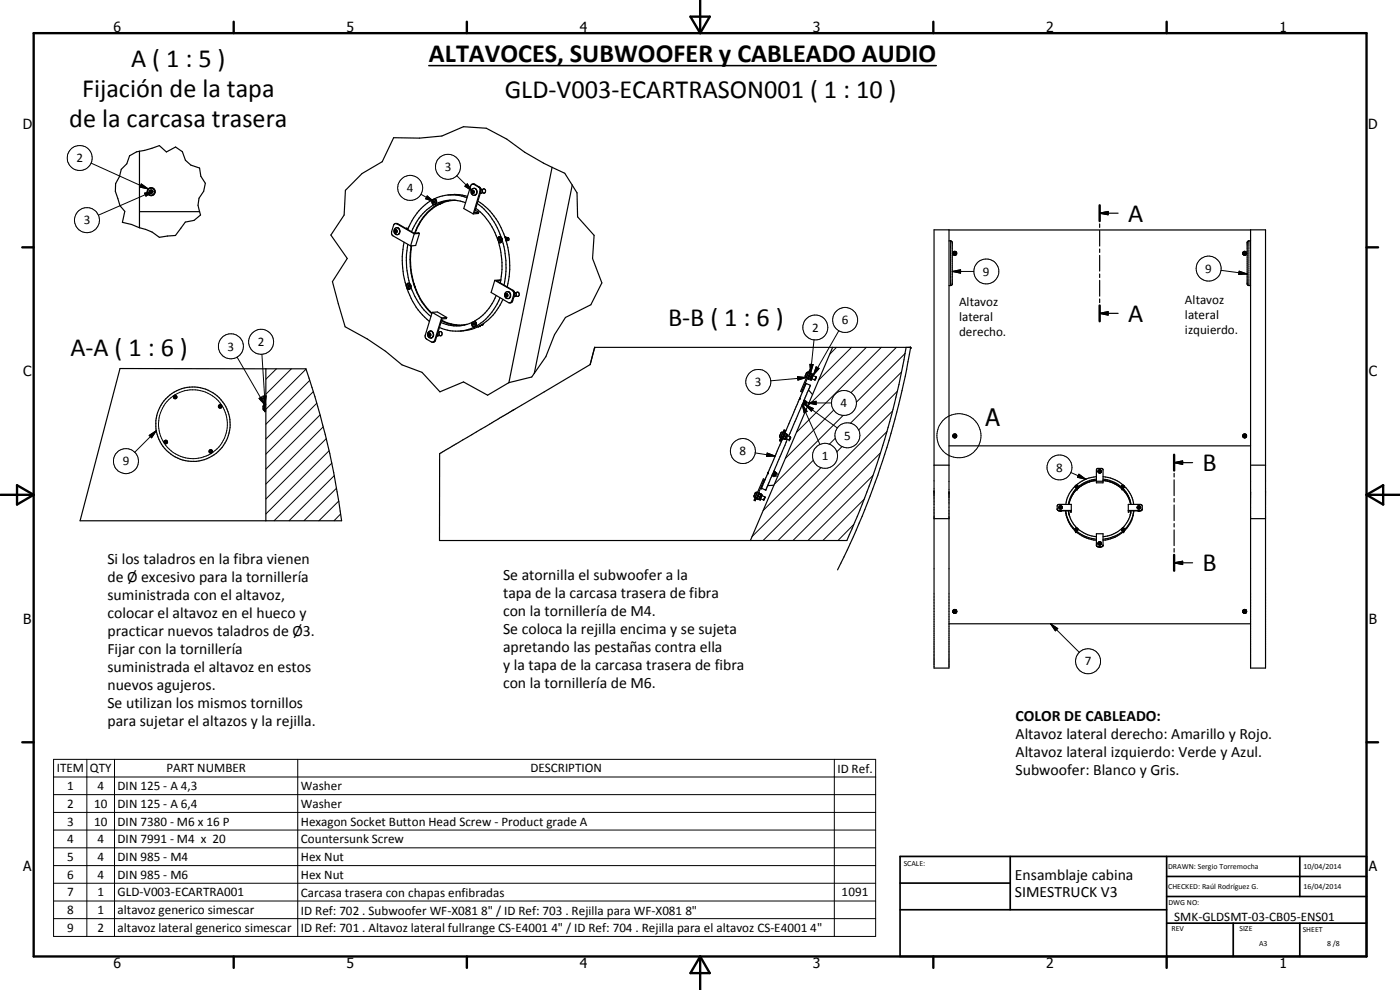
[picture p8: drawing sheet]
<svg xmlns="http://www.w3.org/2000/svg" width="420mm" height="297mm" viewBox="0 0 420 297" stroke-linecap="round" stroke-linejoin="round" font-family="sans-serif">
<g fill="none" stroke="#000" stroke-width=".35">
<path d="M41.9 45.4l1.5-.3 4.4-1.4 2.1 1.9 2.8-1.5 2 1.4 1 2.6 1.6 1.4 2.6 .9 .4 2.5 1.3 2.1-.5 2.4-1.4 2.1-.3 2.1 .5 1.9M41.9 45.4l-.9 .2-2.1 1.1-.9 2.4-1.6 1.7-.6 2.2-1.1 2.1-.1 2.3 1.4 4.3 1.5 1.7-.8 3.3 2.8 .7 2.4 .9M41.9 45.4v22.9M45 57.3l.4-.2 .4 .2v.4l-.4 .3-.4-.3zM129.8 59.9l-.2 .8 .3 .6 .3 .2M129.8 59.9a16.9 16.9 0 0 0-7.4 9M130.4 59.6a.87 .87 0 0 1 .6 .9 .87 .87 0 0 1-.6 .8M130.4 59.6l-.6 .3M130.4 59.8a.87 .87 0 0 1 .5 .9 .87 .87 0 0 1-.7 .8M134.6 58.5l3.4-.1 2.3 .5M140.2 59.4a12 12 0 0 0-9.8 .2M141.4 55.5l.8-.2 1.6 1 .3 .5-2.1 7.4-2.8-1.6z"/>
<path d="M141.6 57.7h.3M141.7 57.3l-.1 .4M141.7 57.3h.2M141.8 55.2l.7 .1 1.5 .9 .3 .6M141.9 57.7l.2 .3M141.9 57.3v.4M142 57.1l-.3 .2M142 57.1l.3 .3-.1 .5-.3 .1-.3-.3M142.1 57.2l-.2 .1M144.3 57.5l-.2 .5M144.3 56.8l.5 .3v.4l-.2 .5h-.4M144.3 56.8l-1.9 7 1.3-.1"/>
<path d="M144.7 57.1a.6 .6 0 0 1 1.1 0 .6 .6 0 0 1-.7 .9l-.3-.4M165.7 50.2l-8.2-4.5-5.4-4-6.1-3.2-6.9-.5-6.5 2.8-6.7 .6-7.8-.1-3.4 7.2-6 3.6-5 5-.4 7.4-4 6 4.9 7.1-4.4 6.9 3.8 13.5 6.7 3.7 5.4 3.7 4.9 4.1 6 2.2 5.4 5.9 7.1-3 7.2 4 6.4-3.8M165.7 50.2l3.8 1.8 2.2 3.5M165.7 50.2l-13 64.6M171.7 55.5l1.5 2.4 .1 7.2 5 5.5-.5 7 2.8 7.3-3.3 6.5-7.6 3.8-3.3 5.3-2.6 6.5-3.5 5M171.7 55.5l-11.4 56.5M41.9 63.5h18M59.9 63.5l.3 1-2 1.6-2.6 .5-2.9 4.1-4.9 .5-2.1-1.6-3.8-1.3M118.5 68.6a.96 .96 0 0 1 1.3 .1 .96 .96 0 0 1-.1 1.4 .96 .96 0 0 1-1.3-.1l-.2-.7zM118.7 67.1h.6l5 2.9 1.3-.2 .3 .2M118.7 67.1l-.6 .5-.6 2.1 .2 .8 5.5 3.3M118.7 69.3l.2 .5"/>
<path d="M118.7 69.3l-.3 .1M118.9 67.1l5.4 3M118.9 69l-.2 .3M118.9 69h-.3l-.2 .4M118.9 69l.3 .4-.2 .4h-.4l-.2-.4M121.3 72.7a26.6 26.6 0 0 0 .6 13.1M121.8 68.5l.7 .2M122.4 73.3a25.1 25.1 0 0 0 .6 11.8M123.4 73.8a25 25 0 0 0 .7 11.3M123.5 73.8a22.8 22.8 0 0 0 6.1 20.2M124.3 70.1l-1.1 3.7M125.9 70l-1.6 .1"/>
<path d="M125.9 70l-1.2 3.7-1.5 .1M130.2 60.5h.1M130.2 60.5v.2M130.2 61.5a15.9 15.9 0 0 0-6.7 8M130.2 60.7h.3M130.3 60.5l.1 .2M130.5 60.4l-.2 .1M130.5 60.4l.1 .3h-.4M130.5 60.4l-.3 .1M131 61.1l-.6 .2M131 61.1a.7 .7 0 0 0-.2-1.1 .7 .7 0 0 0-1 .5l.2 .6 .4 .2M131.6 61.4a15.5 15.5 0 0 0-7 8.5"/>
<path d="M131.6 61.3l-.1 .1M131.7 61.3l-.4 .1M132 61l-.4 .3M132.1 61l-.1 .1M132.3 60.9l-.4 .4M133 60.7l-.8 .3M133 60.6l-.1 .2h-.3M135.3 60.1a13.2 13.2 0 0 0-10.1 8.1l-.8 1.8M136.1 60.1l-2.3 .4-2.2 .9M136.5 60.1l3.2 .7M136.9 60.1l-2.8 .1-3.1 .9M142.6 63.1l1.1 .6"/>
<path d="M142.8 62.5a19.7 19.7 0 0 1 6.5 9.2M143.2 61a19.9 19.9 0 0 1 7.2 10.2M143.4 60.3a22.6 22.6 0 0 1 9.6 19.4l-.2 3.3-.6 3.1M143.7 63.7l-.1 .4-1.6 .1M149.3 71.7l.1 .2M149.6 72.4v.3M149.6 72.7a25.6 25.6 0 0 1 .5 12.2v-.1M149.8 71.8l.2-.2 .2 .5h-.4M149.8 71.8h.2M149.8 71.8v.3M150 71.8l.1 .3M150.1 71.2a.75 .75 0 0 1 .5 .8 .75 .75 0 0 1-.7 .6l-.3-.2"/>
<path d="M150.1 72.1h.1M150.1 72.1h-.3M150.1 71.7l-.1 .1M150.4 71.2a.63 .63 0 0 0-.7-.2 .63 .63 0 0 0-.4 .7M150.4 71.2l.3 .4M150.7 72.3l-.6 .4M150.7 72.3l-.4 .5-.7-.1M150.7 71.6v.5M150.7 71.7l-.4-.5a.69 .69 0 0 0-.8 .3 .69 .69 0 0 0 .1 .9M150.7 72v.3M150.7 72a26.6 26.6 0 0 1 .6 13.5M151.5 71l.2 .2"/>
<path d="M151.6 71.2l.2 .6M151.7 71.2l.1 .9h.2M151.7 71.1l.5 .3M151.8 71.2l.2 .1M152 71.3v.8M152 71.3l-.2 .1M152.2 71.3a.42 .42 0 0 1 .5 .4 .42 .42 0 0 1-.5 .4h.4M152.2 71.4l.1 .5-.4 .4 .1-.2M152.5 71.3h.1M152.5 71.3l-.4 .1M152.6 72.1h.1M280.3 69h4.5v131.4h-4.5z"/>
<path d="M284.8 69h90.5M284.8 72.3h.6l.4 .3v12.7l-.2 .3-.8 .1M286.4 75.8l.4 .1-.1 .3h-.2zM330 64l2.6-.5v.9zM330 61.6v4.7M330 67.2v1M330 69.1v4.7M330 74.7v1M330 76.6v4.7M330 64h5.6M373.2 75.6l.5-.1 .3 .2v.5l-.3 .3a.55 .55 0 0 1-.7-.5 .55 .55 0 0 1 .5-.6 .62 .62 0 0 1 .7 .6 .62 .62 0 0 1-.5 .6 .62 .62 0 0 1-.8-.4l.2-.6M373.3 75.9l.2-.1 .2 .3-.1 .1z"/>
<path d="M375.3 69h4.5v131.4h-4.5zM375.3 72.3h-.7l-.3 .3v12.7l.2 .3 .8 .1M121.9 85.8l.3 .8M122.2 86.6a20.7 20.7 0 0 0 6.7 9.8M122.5 85.8l.3-.1-.1 .5-.2-.1M122.5 85.8h.1M122.5 85.8v.3M122.6 85.8l.1 .3M122.7 86.1h.1M122.7 86.1h-.2M122.7 85.1l.1 .1M122.7 86.7h.1"/>
<path d="M122.8 85.7l-.2 .1M122.8 85.2a.83 .83 0 0 1 0 1.4M123 85.1l.2 .4M123 85.1l-.6-.1-.5 .8M123.2 85.5l.1 .1M123.2 85.5a.66 .66 0 0 0-1-.1 .66 .66 0 0 0 .1 1 .66 .66 0 0 0 1-.2v-.2M123.3 85.6v.5M123.3 85.6v.3M123.3 86.1a.65 .65 0 0 1-.4 .7 .65 .65 0 0 1-.7-.2M123.3 86.1a19.9 19.9 0 0 0 6 8.9M124.1 85l.1 .1M124.1 85.1a19.5 19.5 0 0 0 5.5 9"/>
<path d="M124.1 85.1l.3 .9M124.5 85.9l.1 .2M129.7 93.7l-2.1 7 .2 .8 1.7 1.1 .5 .1 .5-.6 2-6.7M129.7 93.7l1.6-.1 2.8 1.6M129.7 93.7l2.8 1.7M131.5 99.6l.3 .4-.1 .5-.6 .3M131.7 99.9l.2-.3 .4-.1a.72 .72 0 0 1 0 1.3l-.5-.3M132.5 96.2a11.9 11.9 0 0 0 6 1.5M132.5 96.1a11.4 11.4 0 0 0 7.5 1.2M134.1 95.2l-.1 .4-1.3 .1-2.1 6.6-.8 .4M134.1 95.2l-1.6 .2M141.7 96.7a1.1 1.1 0 0 0 .5 1.5"/>
<path d="M141.7 96.7a11.1 11.1 0 0 1-9.4 .1M142 96.6l-.3 .1M142.1 97.2l.2-.3 .2 .2v.3h-.4M142.1 97.2v.2M142.1 97.4h.2M142.2 98.2a12.4 12.4 0 0 1-10.3 .1M142.3 96.5h-.1M142.3 97.4l.1 .1M142.3 97.1v.3M142.3 97.1l-.2 .1M142.4 96.5l.5 .3M142.4 97l-.1 .1"/>
<path d="M142.4 96.4l-.1 .1M142.4 96.4a.86 .86 0 0 1 .6 .8 .86 .86 0 0 1-.6 .8M142.5 96.5a.75 .75 0 0 0-.8 .7 .75 .75 0 0 0 .6 .8M142.5 96.6a.8 .8 0 0 1 .4 .7 .8 .8 0 0 1-.6 .7M142.8 97.9l-.6 .3M142.9 96.9l-.1 1M143.8 97.8l-2.2 1-3.6 .6M143.8 97.8l-.2 .2M143.8 97.9h.1M144 97.7l-.6 .3M144 97.8h.1M144.5 97.5l-.5 .3"/>
<path d="M144.5 97.5h.4M145.1 97.1l-.2 .4h-.4M148.5 84.1l-1.1 3.7 5.4 3 .9-.2 .8-2.8M148.5 84.1l5.2 3 .4 .5 .1 .7-.6 2-.5 .5M148.5 84.1h1.8M148.9 88.6a15.5 15.5 0 0 1-6.5 7.8M150.1 89.3a17.2 17.2 0 0 1-7.3 8.6M150.3 84.2h-1.3l5 2.9 .5 .7M150.9 89.8a16.6 16.6 0 0 1-7.1 8M151.7 87.8a.86 .86 0 0 1 .9-.3 .86 .86 0 0 1 .6 .8v.6l-.3 .6a1.02 1.02 0 0 1-1.3-.3 1.02 1.02 0 0 1 .1-1.4zM151.7 88.3l.3-.2 .3 .2v.5l-.3 .3-.3-.3M151.7 88.3v.5"/>
<path d="M151.7 88.8h.3M152 88.3v.5M152 88.3h-.3M152 88.8l.2 .1M152.2 88.2l-.2 .1M154.5 87.8a.63 .63 0 0 1 .4 .7 .63 .63 0 0 1-.6 .5M154.8 88.1a.6 .6 0 0 1 1.1 0 .6 .6 0 0 1-.6 .8l-.4-.3M330 94l2.6-.5v1zM330 82.2v1.1M330 84.1v4.8M330 89.7v1.1M330 91.7v4.7"/>
<path d="M330 94h5.6M36 110.6l55.8 .1a236.5 236.5 0 0 1 10.7 45.6h-78.5zM52.4 118.9l.5 .1a.3 .3 0 0 1-.4 .4 .3 .3 0 0 1-.1-.5zM79.8 110.7v45.6M128.6 100.2l.3-.3 .3 .3v.4l-.3 .3-.3-.3M128.6 100.2v.4M128.6 100.6h.3M128.9 100.6l.2 .2M128.9 100.2v.4M128.9 100.2h-.3M129 100.1l-.1 .1M131.3 100.3l-.2 .6"/>
<path d="M160.3 112l-.7 1.1-6.9 1.7M239.8 119.9l-4.2 9.9M239.9 119.8l-.1 .1M240 119.8l-.2 .1M240 119.8h-.1M240.1 119.4v.1M240.1 119.5l-.1 .3M240.1 119.4l-.2 .4M240.1 119.5l-.1 .1M241.9 115.1l-1.8 4.3M241.9 115.1h.1M241.9 115.1l1.3 .5"/>
<path d="M242.6 117l1.3 1.4M242.6 113.5l.1 .1M242.7 111.8l.3-.8 .3 .1-2.6 6.2h.2M242.7 111.8l-2.4 5.6 .5 .2M242.7 111.8a1.01 1.01 0 0 0-1 .9l-.1 .3 .4 .3M242.7 113.6l.4 .1M243 112.8l-.3 .8M243 112.8l.4 .2M243.1 111.8l.2 .2-.8 1.7-.2-.1M243.2 115.6v.1M243.2 115.7l-1.9 4.4M243.2 113.6l-.1 .1"/>
<path d="M243.2 113.7h-.1M243.3 113.6l-.1 .1M243.4 112.1l-.4 .7M243.4 112.1h-.2M243.4 112.1l.3 .1M243.4 113l-.2 .6M243.6 113.6l.9 .4M243.7 112.2l-.3 .8M243.7 112.2l.1 .1M243.8 112.3v.1M243.8 112.4l-.5 1.2M243.8 112.4l.3 .1-.1 .2"/>
<path d="M244 112.7l-.4 1h-.4M244 112.7l.9 .4M244.5 114h.1M244.9 113.1l-.4 .9M244.9 113.1l.1 .1M245 113.2l-.5 .8M245 113.2h.1M249.9 104.2l-24.7 58M271.9 104.2a232.7 232.7 0 0 1-15.4 52.6l-2.3 5.4h-122.3v-26.1l45.2-26.7 1.4-5.2h94.8a236.5 236.5 0 0 1-21.9 66.8M49.5 132.5l.3-.2 .2 .4-.4 .2zM63 135.3l.4-.1a.28 .28 0 0 1 .1 .4 .28 .28 0 0 1-.4 .1 .28 .28 0 0 1-.1-.4zM65.9 121.8l.5 .1-.2 .3-.3-.1z"/>
<path d="M79.5 121.5h-.3l-.2 .4 .1 1.1 .4 .2M79.8 121.3h-.3v2h.3M234.3 132.2l.3 .1M234.3 129.9v.1M234.3 130l-.1 .3a.64 .64 0 0 0 .1 1.1M234.6 131.6l.3 .1M234.8 131.7l-4.3 10.1M234.9 131.5v.2M234.9 131.5l.1 .1M235 131.6h.1M235 131.6l.4 .1M235 129.8l-.4-.1-.3 .2"/>
<path d="M235.4 130.9l-.4 .7M235.4 129.8l.2 .1M235.4 130.9l.3 .1M235.4 131.7v.1M235.4 131.8h.1M235.5 130.1l-.6 1.4M235.5 130.1h.2M235.6 130l-.1 .1M235.6 129.9v.1M235.7 129.2l-1.4 3M235.7 129.2l-.4-.1-1.3 3 .3 .1M235.7 129.2h.2"/>
<path d="M235.7 130.1l-.3 .8M235.7 130.1l.3 .1M235.7 131l-.3 .7M236 131.6l-.1 .3-.4-.2M236 131.6l.8 .4M236 130.2l-.3 .8M236 130.2v.3M236.1 130.5l-.6 1.3M236.1 130.3l.3 .2-.1 .2M236.3 131.8l-4.6 10.8M236.3 130.7l-.3 .9M236.3 130.7l.9 .4"/>
<path d="M237.1 131.3l-.3 .7M237.2 131.1l-.4 .9M237.2 131.1v.3M241 121.2l.1 .1M241.1 121.3l.2 .1M241.3 120.8l-.2 .5M241.3 120.8l.2 .1M241.3 121.5h.1M241.3 120.1l-4.6 10.8M241.3 121.4v.1M241.4 120.3l-.6 1.1M241.4 120v.3"/>
<path d="M241.5 121.4h.3M241.5 121.4l-.1 .1M241.5 120.2l-.2 .6M241.5 120.2l-.1 .1M241.5 120.2l.3 .2M241.5 120.9l-.2 .5M241.7 120.6l-.2 .3M241.8 120.4l-.3 1M241.8 120.4v.1M241.8 121.4l.7 .3M241.8 120.5l.3 .1-.3 .8M241.8 120.5v.1"/>
<path d="M242.1 120.8l.6 .2M280.3 139.6h4.5M284.8 133.8h90.5M286.3 130.7h.5l-.1 .2h-.4zM287.1 130.6l-.3 .6h-.6M287.1 130.6l-.2-.3-.6-.1-.3 .4 .1 .5M352.4 138.8l2.5-.5v1zM352.4 136.4v4.8M352.4 138.8h5.5M373.3 130.7l.2-.1 .2 .3-.1 .1zM375.3 139.6h4.5M226.3 148.7h.1"/>
<path d="M226.3 148.7v.4l.3 .3M226.6 149.4l-.3 .7 .3 .1M226.6 150.2h.1M227.2 149.5l-.1 .2-.2-.1M227.3 149.5v.1M227.3 149.6l.4 .2M227.4 147.7a.88 .88 0 0 0-1.1 1M227.4 149.3l-.1 .3M227.6 148.9l-.4 .6M227.6 148.7l-.2 .4M227.6 148.9l.4 .2M227.7 148.7l-.1 .2"/>
<path d="M227.7 147.8l.2 .2M227.9 149.7l-.2 .1M227.9 148l-.3 .7M228 148l.4 .3M228 148v.1M228 148.1l-.3 .6M228 149.1l-.3 .7M228 148.1l.4 .2M228.3 149.6l-.1 .3-.3-.2M228.3 149.6l.8 .4M228.4 148.3l-.4 .8M228.4 148.3h.1"/>
<path d="M228.4 148.3l.1 .1M228.5 148.4l.3 .1-.5 1.1M228.5 148.4l-.6 1.3M228.7 148.7l.9 .4M229.5 144.2l-.2-.1-2.7 6.1M229.6 149.1l-.5 .9M229.6 149.1v.1M229.6 149.3l-.5 .7M229.6 149.2v.1M229.6 143.9l-.5-.2-2.5 5.7M229.8 147v.1M230.4 142.1l-1.9 4.4 1.3 .6"/>
<path d="M230.4 145.7l-.6 1.3M230.5 142l-.1 .1M230.5 142h.1M230.5 141.9v.1M230.5 141.9l-.1 .2M230.5 141.8v.1M230.6 141.8l-.1 .1M230.6 141.7l-.1 .2M231.7 142.6l-1.3 3.1M231.9 142.5l.1 .1M232 142.6l.2 .1M232.2 141.9l-.4 .8h-.1"/>
<path d="M232.2 142.1l-.2 .5M232.2 142.1l.2 .1M232.2 145.6l-1.8 .1M232.2 141.9v.2M232.3 141.3l.1 .1M232.3 141.6l-.1 .3M232.4 141.4l-.1 .2M232.4 141.4h.1M232.4 142.7h-.2M232.4 142.2l-.2 .5M232.4 141.5l-.1 .1M232.4 141.5l-.2 .4"/>
<path d="M232.4 141.5l.3 .1M232.7 141.6l-.3 .6M232.7 141.6v.2M232.7 141.8l-.3 .9M232.7 141.8l.4 .1-.4 .9-.3-.1M232.7 142.7l.7 .3M233 142.1l.6 .3M280.3 155.6h4.5M317.3 152.7l.1 .4 .4 .2h3.5v.4h.2v-2.4l-4 .1-.2 .4v1M317.3 152.9l.4 .3h3.8M318 153.3h.6M318.1 151.8h-.1"/>
<path d="M318.3 151.9l-.2 .3M318.3 151.9l.2 .4-.4-.1M318.3 152l-.2 .1M318.3 151.9v.1M318.3 152l.2 .1M318.4 151.8h.1M320.6 153.3l.3 1.3M320.7 153.3v.6M320.8 154.3v.1M320.9 154.5a8.6 8.6 0 0 0 2.3 3.9M322.7 145.9a8.9 8.9 0 0 0-2.8 5.4M322.7 145.9l.2 .5"/>
<path d="M322.7 146.2l.5 .2M322.7 145.8v.1M322.7 145.9l.4-.2 .4 .3M322.7 146.2l.2 .1M322.7 145.9v.3M322.7 158.9l.1 .1M322.8 159l-1.5-1.7a9.9 9.9 0 0 1-1.5-4 9.4 9.4 0 0 0 3.1 6.2M322.8 159l.1 .1M322.8 159.5l-.1-.2 .2 .2M322.8 159.5l.2 .1M322.9 159.5v.2M322.9 159.5l.1 .1"/>
<path d="M322.9 159.6l.3 .1M322.9 159.5a10.2 10.2 0 0 0 6.1 2.6M322.9 159.5v.1M322.9 145.6l.5 .1 .1 .4M322.9 159.2h.2M322.9 145.6l-.2 .2M322.9 159.2a10.6 10.6 0 0 0 6.1 2.6M322.9 146.3h.3M322.9 159.1h.3M322.9 159.1l.2 .1M323 146.9h.1M323 159.6h.1"/>
<path d="M323 145.9v.2l.2-.1M323 146h.1M323 145.9v.1M323 158.7h.1M323 158.7v.2l.2-.2M323 158.7v.1M323 158.7h.2M323.2 158.4l.1 .1M323.2 158.4l-.5 .1v.4M323.2 158.7v.1M323.2 145.9l-.2 .1M323.2 145.9v.1"/>
<path d="M323.2 158.7h.1M323.2 146.3a8.9 8.9 0 0 0-2.5 5 8.8 8.8 0 0 1 2.6-4.6M323.2 159.1l-.1 .1M323.3 146.7v.1M323.3 146.7h-.1M323.3 146.7l-.1 .1M323.4 146.3h-.5M323.4 159l-.2 .1M323.4 158.6l.1 .1M323.4 146.2l-.2 .1M323.4 159h.1M323.4 146.6l-.1 .1"/>
<path d="M323.5 158.8l-.1-.3h-.6l-.1 .5 .2 .2M323.5 146.2l-.1 .1M323.5 146l-.1 .2M323.5 146l-.1 .3M323.5 158.8h.1M323.5 158.8l-.1 .2M323.5 146.4v.2M323.5 158.7l-.1 .4-.3 .1M323.5 146.1v.1M323.5 158.7a10.4 10.4 0 0 0 5.5 2.3M329 143a10.5 10.5 0 0 0-6.1 2.6M329 143.8a10 10 0 0 0-5.5 2.3"/>
<path d="M329 144.1a9.6 9.6 0 0 0-5.7 2.6M329 144.4h2M329 144.2a9.1 9.1 0 0 0-8.2 7.1M329.1 140.7l1.6-.2 .3 .3v4.1h-2zM330 141.1l-.1 .4h.2l.1-.3M330 141.1l.2 .1M330 141.2l-.2 .2M330 141.1v.1M330 141.2l.2 .1M330.2 141.2v.2M331 143a10.6 10.6 0 0 1 6.1 2.6M331 143.8a10 10 0 0 1 5.5 2.3"/>
<path d="M331 144.1l2.8 .7M331 144.2l2.8 .6M333.8 144.8a9.5 9.5 0 0 1 5.4 5.9M333.8 144.8l.7 .3a7.8 7.8 0 0 1 3.2 2.6M336.5 158.7l.2 .4 .4 .1M336.5 146.1l.3 .2M336.5 158.7a10.4 10.4 0 0 1-5.5 2.3M336.5 146.4l.4 .4M336.6 146.4v.2M336.6 158.9l.1 .1M336.7 158.6l-.2 .1M336.7 159l.1 .1"/>
<path d="M336.8 146.7h.1M336.8 146.7v.1M336.8 146.3l.1 .1M336.8 158.5l-.2 .2 .1 .3M336.8 159.1h.3M336.8 158.5h.5l.1 .3M336.9 158.4l.4 .1 .1 .4M336.9 146.4l1.7 2.3 .7 2M336.9 145.9v.2l.2-.1M336.9 146h.1M336.9 145.9v.1M336.9 158.7h.1"/>
<path d="M336.9 158.7h.2M336.9 158.7v.2l.2-.1M336.9 158.7v.1M337 146.9h.1M337.1 145.9l-.2 .1M337.1 145.9v.1M337.1 158.7v.1M337.1 159.6h-.1M337.1 159.6h.1M337.1 159.7h-.2M337.1 145.6a9.1 9.1 0 0 1 3.1 5.7M337.1 145.6l-.4 .1-.2 .4"/>
<path d="M337.1 159.2a10.6 10.6 0 0 1-6.1 2.6M337.2 159.6h-.1M337.2 159.5a10.2 10.2 0 0 1-6.2 2.6M337.2 159.5l.2-.2-.1 .2M337.2 159.5l-.1 .2M337.2 159.6l-.1 .1M337.3 159l-.2 .1M337.3 159.5l-.2 .1M337.3 159.5l-.1 .1M337.3 146.2l-.5 .1M337.3 158.9v.1M337.4 146l-.6-.3-.2 .2 .2 .4"/>
<path d="M337.4 146l-.1 .2M337.4 158.8h.1M337.4 158.8l-.1 .2M337.4 145.9l-.1 .4-.4 .1M337.4 158.9l-.3 .3M338.1 148.3l.9 1.8 .3 1.2M338.6 151.3l4 .1 .2 .4v1.2l-.5 .3h-3.5v.4h-.2zM339.2 154.3v.1M339.2 150.7l.2 .6M339.3 150.7l.1 .6M339.4 153.3l-.2 1.3M339.4 153.3a8.2 8.2 0 0 1-2.6 5.2"/>
<path d="M340 154.6l-1.2 2.7-1.4 1.6M340.1 154.6a8.9 8.9 0 0 1-2.9 4.9M340.2 154l.1-.7-.3 1.3M341.5 153.3h.6M341.7 151.9v.4l.3-.2-.1-.2M341.7 151.9h.2M341.7 152l.2 .1M341.7 151.9v.1M341.7 152l-.1 .1M341.9 152.1h.1M341.9 151.9v.2M342 152.1v.1"/>
<path d="M342.8 152.7l-.3 .5h-3.9M352.4 142v1.1M352.4 144v4.7M352.4 149.6v1M352.4 151.5v4.7M352.4 157.1v1M352.4 159v4.7M375.3 155.6h4.5M329 163.6v-3.5h2v3.6l-.5 .4-1.4-.2M329 163.6l.1 .3M329 163.5l.1 .2M329.8 164.1l.2 .2 .4-.2"/>
<path d="M329.9 162.7l-.1 .2M329.9 162.7l.2 .1M329.9 162.8l-.1 .2M329.9 162.7v.1M329.9 162.8l.2 .1M330.1 162.8v.3l-.3-.2M330.1 162.8v.1M330.1 162.9h.1M330.2 162.9v.1M331 163.7l-.5 .3-1.4-.2M352.4 168.9l2.5-.5v1zM352.4 164.6v1.1"/>
<path d="M352.4 166.5v4.7M352.4 168.9h5.5M284.8 187.2h90.5M286 183.4l.3 .6 .6-.1 .2-.4M286.2 183l-.2 .3 .1 .5M286.2 183l-.2 .6 .4 .3 .6-.2v-.6M286.3 182.9l-.1 .1M286.4 183.3h-.1M286.4 183.1l-.1 .2M286.4 183.1v.1M286.4 183.2h.3M286.5 182.9h-.2"/>
<path d="M286.7 182.9h-.4M286.7 182.9l.3 .1M286.7 182.9l.3 .2M286.7 183.1h-.3M286.7 183.1v.4l-.4-.2M286.7 183.1v.1M286.7 183.2l.1 .1M287 183l.1 .7-.3 .2h-.6M372.9 183.6l.6 .4 .5-.2M373.2 183l-.3 .6 .5 .4 .5-.1 .2-.5M373.2 183h.7M373.5 182.9l-.3 .1"/>
<path d="M373.5 183l.2 .2M373.5 183l-.2 .4h.4M373.5 183.2l-.2 .1M373.5 183v.2M373.5 183.2l.2 .1M373.7 182.9l.2 .1M373.7 183.2v.2M373.7 183.2v.1M373.7 183.3v.1M373.9 183l.1 .6-.3 .3-.6-.2v-.6M373.9 183l.1 .1M374 183.1l.1 .3"/>
<path d="M374.1 183.4v.1"/>
<circle cx="45.3" cy="57.5" r="1.06"/>
<circle cx="45.4" cy="57.5" r="1.19"/>
<circle cx="142.2" cy="57.5" r=".99"/>
<circle cx="286.5" cy="76" r=".6"/>
<circle cx="286.6" cy="76" r=".53"/>
<circle cx="52.6" cy="119.1" r=".52"/>
<circle cx="129.2" cy="100.3" r="1"/>
<circle cx="49.7" cy="132.6" r=".52"/>
<circle cx="57.9" cy="127.3" r="11.2"/>
<circle cx="63.3" cy="135.4" r=".53"/>
<circle cx="66.1" cy="122" r=".52"/>
<circle cx="286.6" cy="130.8" r=".58"/>
<circle cx="373.5" cy="130.8" r=".59"/>
<circle cx="373.5" cy="130.8" r=".53"/>
<circle cx="318.3" cy="152.2" r=".51"/>
<circle cx="330" cy="141.4" r=".53"/>
<circle cx="341.8" cy="152.2" r=".52"/>
<circle cx="330" cy="163" r=".52"/>
</g>
<g fill="#000">
<circle cx="132.2" cy="61" r=".18"/>
<circle cx="151.8" cy="71.4" r=".18"/>
<circle cx="151.8" cy="71.2" r=".18"/>
<circle cx="144.2" cy="97.7" r=".18"/>
<circle cx="178.5" cy="104.2" r=".18"/>
<circle cx="240.1" cy="119.5" r=".18"/>
<circle cx="242" cy="111.9" r=".18"/>
<circle cx="242.6" cy="113.6" r=".18"/>
<circle cx="243.2" cy="113.8" r=".18"/>
<circle cx="243.2" cy="113.7" r=".18"/>
<circle cx="243.3" cy="112" r=".18"/>
<circle cx="243.5" cy="113.8" r=".18"/>
<circle cx="243.8" cy="112.3" r=".18"/>
<circle cx="273.3" cy="104.2" r=".18"/>
<circle cx="79.5" cy="121.3" r=".18"/>
<circle cx="79.5" cy="123.3" r=".18"/>
<circle cx="234" cy="132.1" r=".18"/>
<circle cx="234" cy="130.7" r=".18"/>
<circle cx="234.3" cy="132.2" r=".18"/>
<circle cx="234.9" cy="131.7" r=".18"/>
<circle cx="235" cy="131.6" r=".18"/>
<circle cx="235.6" cy="130" r=".18"/>
<circle cx="236.1" cy="130.3" r=".18"/>
<circle cx="236.8" cy="132" r=".18"/>
<circle cx="237.2" cy="131.1" r=".18"/>
<circle cx="237.3" cy="131.2" r=".18"/>
<circle cx="241" cy="121.3" r=".18"/>
<circle cx="241.5" cy="120.2" r=".18"/>
<circle cx="226.6" cy="148" r=".18"/>
<circle cx="227.3" cy="149.6" r=".18"/>
<circle cx="227.9" cy="149.7" r=".18"/>
<circle cx="227.9" cy="148.1" r=".18"/>
<circle cx="228.2" cy="149.9" r=".18"/>
<circle cx="228.4" cy="148.3" r=".18"/>
<circle cx="228.5" cy="146.5" r=".18"/>
<circle cx="230.5" cy="142" r=".18"/>
<circle cx="231.9" cy="142.6" r=".18"/>
<circle cx="232.2" cy="142.7" r=".18"/>
<circle cx="232.4" cy="142.7" r=".18"/>
<circle cx="232.4" cy="141.5" r=".18"/>
<circle cx="232.7" cy="141.6" r=".18"/>
<circle cx="322.9" cy="159.6" r=".18"/>
<circle cx="323.3" cy="146.7" r=".18"/>
<circle cx="336.8" cy="146.7" r=".18"/>
<circle cx="337.2" cy="159.6" r=".18"/>
<circle cx="329.5" cy="163.1" r=".18"/>
<circle cx="330.6" cy="163.1" r=".18"/>
</g>
<g fill="none" stroke="#000" stroke-width=".3">
<path d="M27.3 48.9l17.2 7.8M42.4 55.2l2.1 1.5-2.5-.6zM43.4 58l2.5-.6-2.1 1.4zM45.9 57.4l-16.4 7.2M126.4 58.3l3.8 2.2M128.2 58.8l2 1.7-2.4-.9zM137.1 52.7l4.6 4.6M139.5 55.9l.7-.7 1.5 2.1zM140.2 55.2l1.5 2.1-2.2-1.4zM141.8 57.1a.48 .48 0 0 1 .6 .5 .48 .48 0 0 1-.8 .2zM142.2 55.3h.3M142.2 56.5a1.07 1.07 0 0 1 .9 1 1.07 1.07 0 0 1-.7 1.1"/>
<path d="M143.6 56.1h.3M144 57.4h.3M119 68.3a1.07 1.07 0 0 1 .9 1 1.07 1.07 0 0 1-.7 1.1M119.3 67.1h-.2M285.3 72.3v13.4M373.3 75.9l.4-.1 .1 .3-.3 .1zM374.8 72.3v13.4M129.1 99.3a1.1 1.1 0 0 1 .9 1 1.1 1.1 0 0 1-.7 1.1M152.3 87.5a1.09 1.09 0 0 1 .8 1 1.09 1.09 0 0 1-.6 1.1M153.7 87.1h.3M153.9 90.3h-.3M154.2 88.4h.2"/>
<path d="M251.7 99.2l-7.6 13.3M285.8 81.4l2.5-.5v1.1zM285.8 81.4h6.5M366.4 81.1l7.9 1.1M371.9 81.4l2.4 .8-2.5 .1zM71.2 107.1l7.2 12.7M77.8 119.5l.8-.5 .8 2.5zM78.4 119.1l-.6 .4 .7 .9M78.6 106.3l.8 13.2M78.9 118.9l1-.1-.4 2.5zM78.9 119l1-.2-.2 1.2M83 110.7l-3.2 3.1"/>
<path d="M87.4 110.7l-7.6 7.6M91.9 110.7l-12.1 12.1M93 114.1l-13.2 13.2M94 117.5l-14.2 14.2M130.7 102.1h-.2M239.3 113l2.6 .3-2.4 .7zM241.9 113.3h.1M241.9 113.3l-10.6 1M242.6 111.7l-.7 1.6M242.7 111.8l.3 .1M243.1 109.3l.9 .1-.7 2.4zM244.3 102l-1 9.8"/>
<path d="M244.9 110.1l.9 .5-1.7 1.9zM251 104.2l-1.9 2M255.6 104.2l-9.9 9.8M260 104.2l-17.6 17.7M264.5 104.2l-25.5 25.5M269 104.2l-13.6 13.6M269.3 117.4l-11.6 11.6M270.5 111.6l-15.3 15.4M271.6 106.1l-14.6 14.6M44.8 130.6l2.1-1.4-1.4 2.2zM46.9 129.2l-6.5 6.5M79.2 121.2l.2 .3"/>
<path d="M79.3 121.2l.1 .3M79.4 123.2h.1M79.4 121.5h.1M79.4 121.5v1.7M79.5 121.2v.1M95.1 121l-15.3 15.3M96 124.5l-16.2 16.3M97 128.1l-17.2 17.1M97.9 131.6l-18.1 18.1M98.8 135.3l-19 18.9M99.6 139l-17.4 17.3M226.6 135.9l6 .9"/>
<path d="M230.2 135.9l2.4 .9-2.5 .1zM234.2 131.3h.1M234.3 131.3l.3 .1M234.9 129.7h.1M234.9 129.7l-.7 1.6M235 129.8l.3 .1M240.8 121.4l1.4 2-.9 .5zM240.8 121.4l5.3 11.9M240.8 121.4l.5 2.5 .9-.5-.5-.7M240.8 121.4l.6 .8M241.8 121.5l2.3 1.1-.6 .8zM242 121.6l.6 .3"/>
<path d="M242 121.7l9.3 6.7M242.1 121.8l1.4 1.6 .6-.8-1.5-.7M242.5 120.9l2.4-.5v1zM242.6 120.9l2.3-.5v1l-2.2-.5M242.6 120.9h6.9M244.1 138.1l-15.1 15.1M249.5 120.9a3.7 3.7 0 0 1 3.9-3.7 3.7 3.7 0 0 1 3.6 3.8 3.7 3.7 0 0 1-3.9 3.6M249.5 120.9a3.7 3.7 0 0 0 3.6 3.7M250.2 123l-14.5 14.5M250.7 131.5l-1.8 1.8M250.7 131.5l.9 1.7 1.1 .8M251.3 128.4a3.7 3.7 0 0 1 5-1 3.7 3.7 0 0 1 1.3 5 3.7 3.7 0 0 1-4.9 1.6"/>
<path d="M251.3 128.4l-.6 1.3v1.8M252.7 134l-1.5 1.6M253.1 124.6l-20.7 20.7M264.2 135.9l-26.2 26.3M266.2 129.5l-32.7 32.7M267.9 123.3l-38.9 38.9M286.4 130.6h.4l-.1 .5-.4-.1zM373.3 130.7l.4-.1 .1 .3-.3 .2zM100.3 142.7l-13.6 13.6M101 146.5l-9.8 9.8M101.6 150.4l-5.9 5.9M102.2 154.2l-2 2.1"/>
<path d="M226.6 149.4l.4 .1M227.2 147.7l-.7 1.6M227.2 147.7h.1M246.4 140.3l-20.7 20.7M256.2 157.4l-4.7 4.8M259.4 149.8l-12.4 12.4M262 142.7l-19.5 19.5M317.8 152.2l.3 .5h.5l.2-.5M317.8 153.2v.1M318.1 152l.1-.1a.25 .25 0 0 1 .3 .2 .25 .25 0 0 1-.2 .3l-.2-.1zM321.4 141.8l4.5 2M323.8 142.3l2.1 1.5-2.5-.6z"/>
<path d="M329.5 141.4l.4 .5 .6-.2 .1-.3M329.9 141.1l.4 .1v.3l-.5-.1zM341.3 152.2l.3 .5h.5l.2-.5M342.3 153.2v.1M329.5 163.1a.53 .53 0 0 0 .5 .4 .53 .53 0 0 0 .6-.4M329.6 164v.1M329.8 162.8a.26 .26 0 0 1 .4-.1 .26 .26 0 0 1 .1 .4 .26 .26 0 0 1-.4 .1zM330.5 164v.1M286 183.4l.5 .5 .6-.5M286.3 183.2l.3-.2 .2 .4-.3 .1zM315.3 187.2l2.1 1.4-.7 .7zM315.3 187.2l8.6 8.5"/>
<path d="M373 183.4l.5 .5 .5-.5M373.3 183.1l.4-.1v.4l-.3 .1zM16.1 227.8h246.7v53.2h-246.7zM16.1 233.1h246.7M16.1 238.4h246.7M26.1 227.8v53.2M34.4 227.8v53.2M89.4 227.8v53.2M250.4 227.8v53.2M16.1 243.8h246.7M16.1 249h246.7M16.1 254.4h246.7"/>
<path d="M16.1 259.7h246.7M16.1 265h246.7M16.1 270.3h246.7M16.1 275.6h246.7"/>
<circle cx="23.9" cy="47.4" r="3.8"/>
<circle cx="45.4" cy="57.5" r=".53"/>
<circle cx="123.1" cy="56.4" r="3.7"/>
<circle cx="134.4" cy="50.1" r="3.8"/>
<circle cx="26.1" cy="66.1" r="3.7"/>
<circle cx="118.8" cy="69.4" r=".46"/>
<circle cx="286.5" cy="76" r=".28"/>
<circle cx="152" cy="88.6" r=".5"/>
<circle cx="244.7" cy="98.3" r="3.8"/>
<circle cx="253.6" cy="96" r="3.8"/>
<circle cx="296" cy="81.5" r="3.7"/>
<circle cx="362.7" cy="80.6" r="3.8"/>
<circle cx="69.3" cy="103.9" r="3.8"/>
<circle cx="78.4" cy="102.6" r="3.7"/>
<circle cx="128.9" cy="100.3" r=".48"/>
<circle cx="227.6" cy="114.6" r="3.8"/>
<circle cx="37.8" cy="138.3" r="3.7"/>
<circle cx="57.9" cy="127.3" r="10.3"/>
<circle cx="222.9" cy="135.3" r="3.7"/>
<circle cx="247.6" cy="136.8" r="3.7"/>
<circle cx="287.8" cy="130.7" r="6.6"/>
<circle cx="318" cy="140.2" r="3.7"/>
<circle cx="341.8" cy="152.1" r=".26"/>
<circle cx="326.5" cy="198.4" r="3.8"/>
</g>
<g fill="none" stroke="#000" stroke-width=".71">
<path d="M10.1 9.9h400v277.1h-400zM70.1 6.5v3.4M140.1 6.5v3.4M207.2 5h5.8l-2.9 4.9zM210.1 0v9.9M280.1 6.5v3.4M350.1 6.5v3.4M6.7 74.2h3.4M330 61.6v4.7M410.1 74.2h3.5M330 91.7v4.7M352.4 136.4v4.8"/>
<path d="M.1 148.5h10M5.1 145.6l5 2.9-5 2.9zM410.1 148.5h10M410.1 148.5l5-2.9v5.8zM352.4 166.5v4.7M6.7 222.7h3.4M410.1 222.7h3.5M70.1 287v3.4M140.1 287v3.4M210.1 287v10M210.1 287l2.9 5h-5.8zM280.1 287v3.4"/>
<path d="M350.1 287v3.4"/>
</g>
<path d="M270.1 257h140v30h-140zM303.2 257v16M350.1 257v30M390.1 257v12M270.1 265h33.1M270.1 273h80M350.1 277h60M350.1 269h60M350.1 263h60M370.1 277v10M390.1 277v10" fill="none" stroke="#000" stroke-width=".51"/>
<g fill="#000">
<path d="M42.4 55.2l2.1 1.5-2.5-.6zM43.4 58l2.5-.6-2.1 1.4zM128.2 58.8l2 1.7-2.4-.9zM140.2 55.2l1.5 2.1-2.2-1.4zM330 64l2.6-.5v.9zM285.8 81.4l2.5-.5v1.1zM330 94l2.6-.5v1zM371.9 81.4l2.4 .8-2.5 .1zM77.8 119.5l.8-.5 .8 2.5zM78.9 118.9l1-.1-.4 2.5zM239.3 113l2.6 .3-2.4 .7zM243.1 109.3l.9 .1-.7 2.4z"/>
<path d="M244.9 110.1l.9 .5-1.7 1.9zM44.8 130.6l2.1-1.4-1.4 2.2zM230.2 135.9l2.4 .9-2.5 .1zM240.8 121.4l1.4 2-.9 .5zM241.8 121.5l2.3 1.1-.6 .8zM242.5 120.9l2.4-.5v1zM352.4 138.8l2.5-.5v1zM323.8 142.3l2.1 1.5-2.5-.6zM352.4 168.9l2.5-.5v1zM315.3 187.2l2.1 1.4-.7 .7z"/>
</g>
<path d="M128.7 19.7h152.3" fill="none" stroke="#000" stroke-width=".46"/>
<g font-size="7.9">
<text x="39.4" y="20">A ( 1 : 5 )</text>
<text x="128.7" y="18.6">ALTAVOCES, SUBWOOFER y CABLEADO AUDIO</text>
<text x="24.6" y="29">Fijación de la tapa</text>
<text x="151.5" y="29.4">GLD-V003-ECARTRASON001 ( 1 : 10 )</text>
<text x="20.8" y="38">de la carcasa trasera</text>
<text x="338.5" y="66.5">A</text>
<text x="200.5" y="97.7">B-B ( 1 : 6 )</text>
<text x="338.5" y="96.6">A</text>
<text x="21.1" y="106.9">A-A ( 1 : 6 )</text>
<text x="360.9" y="141.4">B</text>
<text x="360.9" y="171.4">B</text>
</g>
<text font-size="7.2" x="295.8" y="127.8">A</text>
<g font-size="4.7">
<text x="32.2" y="169.2">Si los taladros en la fibra vienen</text>
<text x="151" y="174">Se atornilla el subwoofer a la</text>
<text x="32.2" y="174.6">de Ø excesivo para la tornillería</text>
<text x="32.2" y="180">suministrada con el altavoz,</text>
<text x="151" y="179.4">tapa de la carcasa trasera de fibra</text>
<text x="32.2" y="185.4">colocar el altavoz en el hueco y</text>
<text x="151" y="184.8">con la tornillería de M4.</text>
<text x="32.2" y="190.8">practicar nuevos taladros de Ø3.</text>
<text x="151" y="190.2">Se coloca la rejilla encima y se sujeta</text>
<text x="32.2" y="196.2">Fijar con la tornillería</text>
<text x="151" y="195.6">apretando las pestañas contra ella</text>
<text x="32.2" y="201.5">suministrada el altavoz en estos</text>
<text x="151" y="201">y la tapa de la carcasa trasera de fibra</text>
<text x="32.2" y="207">nuevos agujeros.</text>
<text x="151" y="206.4">con la tornillería de M6.</text>
<text x="32.2" y="212.3">Se utilizan los mismos tornillos</text>
<text x="32.2" y="217.8">para sujetar el altazos y la rejilla.</text>
<text x="304.8" y="216.2">COLOR DE CABLEADO:</text>
<text x="304.8" y="221.6">Altavoz lateral derecho: Amarillo y Rojo.</text>
<text x="304.8" y="227">Altavoz lateral izquierdo: Verde y Azul.</text>
<text x="304.8" y="232.4">Subwoofer: Blanco y Gris.</text>
<text x="304.6" y="263.9">Ensamblaje cabina</text>
<text x="304.6" y="269.3">SIMESTRUCK V3</text>
</g>
<g font-size="4.2">
<text x="34" y="9.6">6</text>
<text x="104" y="9.6">5</text>
<text x="174" y="9.6">4</text>
<text x="244" y="9.6">3</text>
<text x="314" y="9.6">2</text>
<text x="384" y="9.6">1</text>
<text x="6.8" y="38.7">D</text>
<text x="410.6" y="38.7">D</text>
<text x="7" y="112.9">C</text>
<text x="410.8" y="112.9">C</text>
<text x="7" y="187.1">B</text>
<text x="410.8" y="187.1">B</text>
<text x="7" y="261.4">A</text>
<text x="410.8" y="261.4">A</text>
<text x="34" y="290.4">6</text>
<text x="104" y="290.4">5</text>
<text x="174" y="290.4">4</text>
<text x="244" y="290.4">3</text>
<text x="314" y="290.4">2</text>
<text x="384" y="290.4">1</text>
</g>
<g font-size="3.9">
<text x="23" y="48.7">2</text>
<text x="133.5" y="51.4">3</text>
<text x="122.1" y="57.7">4</text>
<text x="25.1" y="67.4">3</text>
<text x="295" y="82.7">9</text>
<text x="361.7" y="81.9">9</text>
<text x="287.9" y="91.9">Altavoz</text>
<text x="355.6" y="91.2">Altavoz</text>
<text x="355.6" y="95.7">lateral</text>
<text x="243.7" y="99.5">2</text>
<text x="252.6" y="97.3">6</text>
<text x="287.9" y="96.4">lateral</text>
<text x="287.9" y="100.9">derecho.</text>
<text x="355.6" y="100.2">izquierdo.</text>
<text x="68.3" y="105.2">3</text>
<text x="77.4" y="103.8">2</text>
<text x="226.6" y="115.9">3</text>
<text x="252.3" y="122.2">4</text>
<text x="253.3" y="131.9">5</text>
<text x="221.9" y="136.7">8</text>
<text x="36.8" y="139.7">9</text>
<text x="246.6" y="138.1">1</text>
<text x="317" y="141.5">8</text>
<text x="325.6" y="199.6">7</text>
<text x="17" y="231.7">ITEM</text>
<text x="27" y="231.7">QTY</text>
<text x="49.9" y="231.7">PART NUMBER</text>
<text x="159.2" y="231.7">DESCRIPTION</text>
<text x="251.3" y="231.8">ID Ref.</text>
<text x="20.1" y="237">1</text>
<text x="29.3" y="237">4</text>
<text x="35.3" y="237.1">DIN 125 - A 4,3</text>
<text x="90.3" y="237.2">Washer</text>
<text x="20.1" y="242.4">2</text>
<text x="28.3" y="242.4">10</text>
<text x="35.3" y="242.4">DIN 125 - A 6,4</text>
<text x="90.3" y="242.4">Washer</text>
<text x="20.1" y="247.7">3</text>
<text x="28.3" y="247.7">10</text>
<text x="35.3" y="247.7">DIN 7380 - M6 x 16 P</text>
<text x="90.3" y="247.8">Hexagon Socket Button Head Screw - Product grade A</text>
<text x="20.1" y="253">4</text>
<text x="29.3" y="253">4</text>
<text x="35.3" y="253">DIN 7991 - M4 x 20</text>
<text x="90.3" y="253.1">Countersunk Screw</text>
<text x="20.1" y="258.3">5</text>
<text x="20.1" y="263.7">6</text>
<text x="29.3" y="258.3">4</text>
<text x="29.3" y="263.6">4</text>
<text x="35.3" y="258.3">DIN 985 - M4</text>
<text x="35.3" y="263.7">DIN 985 - M6</text>
<text x="90.3" y="258.3">Hex Nut</text>
<text x="90.3" y="263.6">Hex Nut</text>
<text x="20.1" y="268.9">7</text>
<text x="29.3" y="268.9">1</text>
<text x="35.3" y="268.9">GLD-V003-ECARTRA001</text>
<text x="90.3" y="269">Carcasa trasera con chapas enfibradas</text>
<text x="252.6" y="268.9">1091</text>
<text x="20.1" y="274.2">8</text>
<text x="29.3" y="274.2">1</text>
<text x="35.3" y="274.3">altavoz generico simescar</text>
<text x="90.3" y="274.4">ID Ref: 702 . Subwoofer WF-X081 8&quot; / ID Ref: 703 . Rejilla para WF-X081 8&quot;</text>
<text x="20.1" y="279.6">9</text>
<text x="29.3" y="279.6">2</text>
<text x="35.3" y="279.7">altavoz lateral generico simescar</text>
<text x="90.3" y="279.7">ID Ref: 701 . Altavoz lateral fullrange CS-E4001 4&quot; / ID Ref: 704 . Rejilla para el altavoz CS-E4001 4&quot;</text>
<text x="352.4" y="276.3">SMK-GLDSMT-03-CB05-ENS01</text>
</g>
<g font-size="2.4">
<text x="271.2" y="259.7">SCALE:</text>
<text x="350.6" y="260.8">DRAWN: Sergio Torremocha</text>
<text x="391.2" y="260.6">10/04/2014</text>
<text x="350.6" y="266.9">CHECKED: Raúl Rodríguez G.</text>
<text x="391.2" y="266.7">16/04/2014</text>
<text x="350.6" y="271.4">DWG NO:</text>
<text x="351.6" y="279.3">REV</text>
<text x="372" y="279.4">SIZE</text>
<text x="391" y="279.6">SHEET</text>
<text x="377.9" y="283.8">A3</text>
<text x="398.3" y="283.8">8 /8</text>
</g>
</svg>
